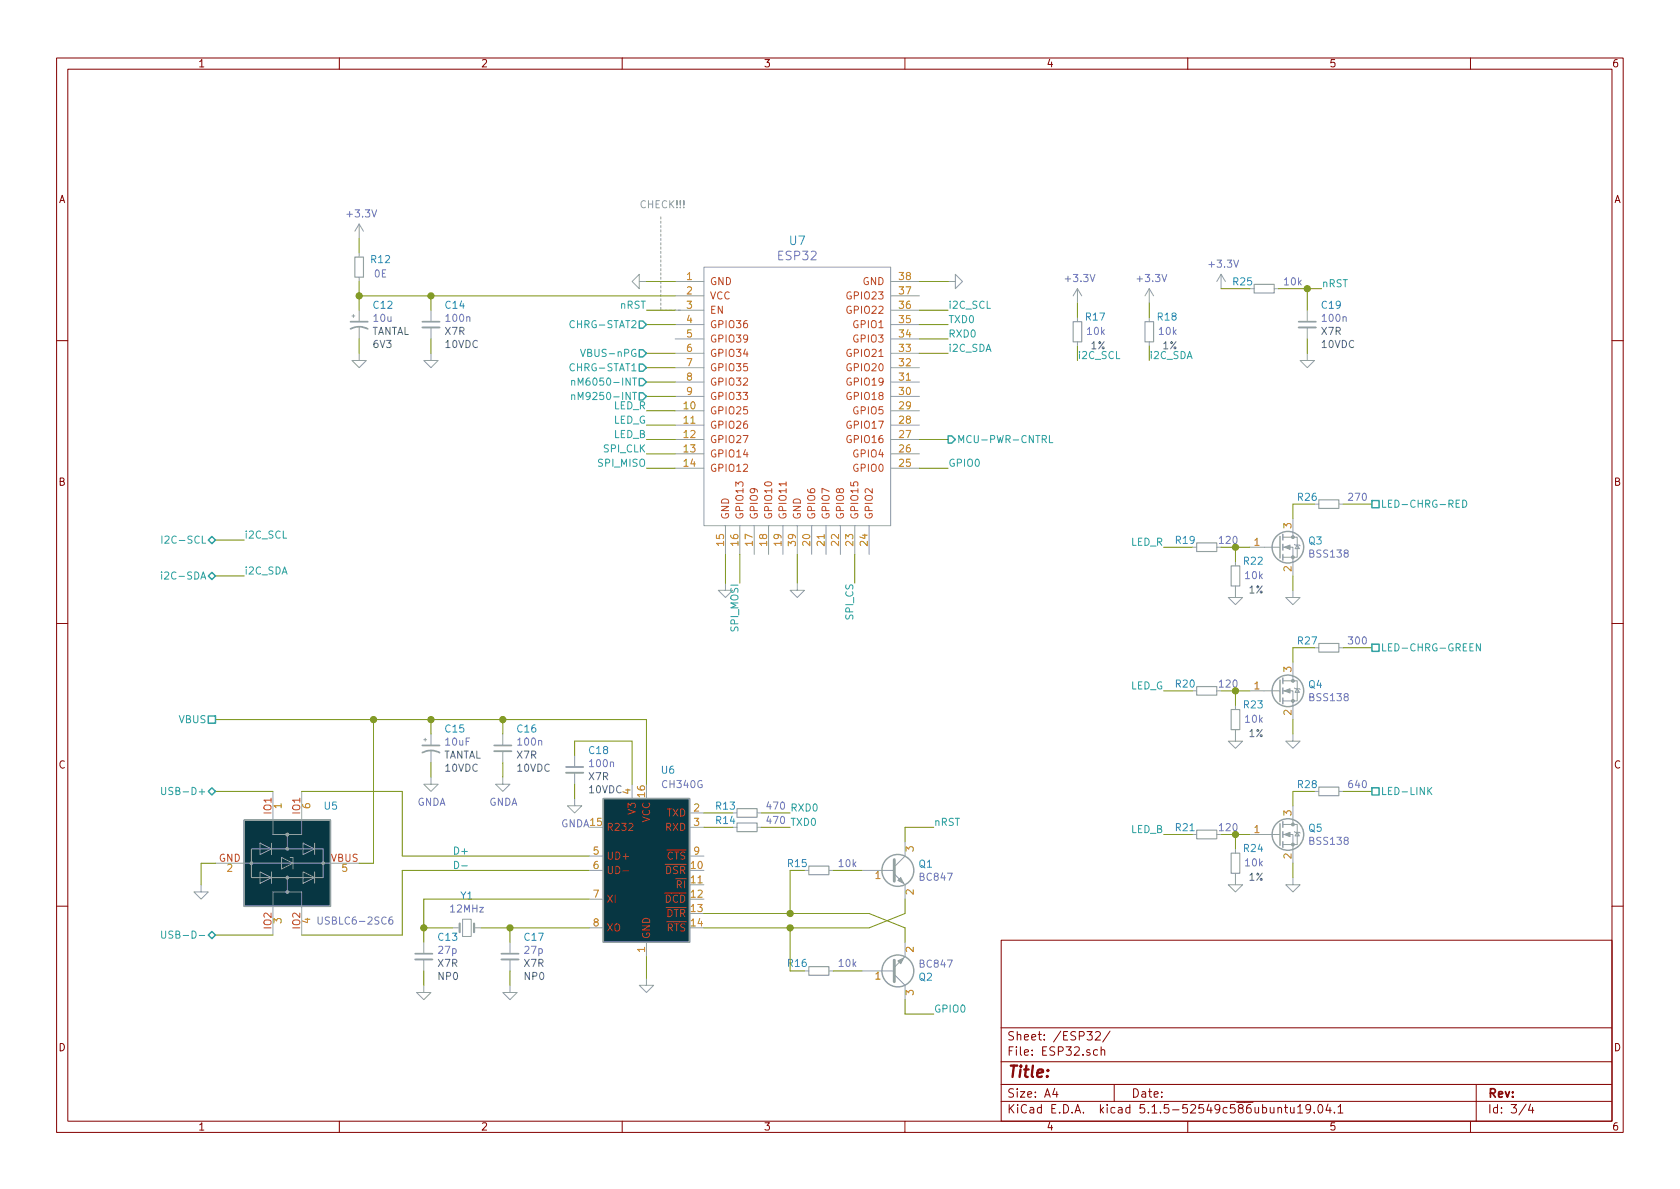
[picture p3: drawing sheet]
<svg xmlns="http://www.w3.org/2000/svg" width="297mm" height="210mm" viewBox="0 0 297 210" stroke-linecap="round" stroke-linejoin="round" font-family="sans-serif">
<g fill="none" stroke="#840000" stroke-width=".18">
<path d="M10 10.3h277v189.9h-277zM12 12.2h273v186.1h-273zM60 10.3v1.9M110 10.3v1.9M160 10.3v1.9M210 10.3v1.9M260 10.3v1.9M10 60.2h2M285 60.2h2M10 110.3h2M285 110.3h2M10 160.2h2"/>
<path d="M177 166.3h108v32h-108zM285 160.2h2M60 198.3v1.9M110 198.3v1.9M160 198.3v1.9M177 194.8h108M177 191.8h108M177 187.8h108M177 181.8h108M186.5 192.5l-.4 1h1M186.8 193v1M192.2 182.4h.9l-.5 .6 .5 .1v.7l-.3 .1-.6-.1"/>
<path d="M193.7 182.6l.2-.2h.4l.2 .2 .1 .2-1 1.1h1M194.1 185.7l-.5-.1-.3 .3 .2 .6h.6M194.7 185.7l.2-.1 .4 .1v.9M194.7 185.1v1.5M196.3 182.3l-1.3 2M197 191.8v3M210 198.3v1.9M226 196l.2-.2 .3 .1 .1 .9M227.1 195.8h.6M227.3 195.3v1.3l.4 .2M228.2 195.8v.9l.4 .1 .2-.1M228.8 195.8v1"/>
<path d="M229.4 195.8l.5-.5v1.5M229.4 196.8h.9M231.7 196l-.1 .2a.48 .48 0 0 1-.7-.1v-.6a.48 .48 0 0 1 .7-.1v.1a1.19 1.19 0 0 1-.2 1.2l-.4 .1M232.4 196.7v.1M233.1 195.5l.3-.2a.8 .8 0 0 1 .5 .8 .8 .8 0 0 1-.5 .7l-.3-.1-.1-.4zM234.8 195.2l-.4 1.1h1M235.2 195.8v1M235.9 196.7v.1M236.6 195.8l.4-.5v1.5M236.6 196.8h.8M260 198.3v1.9M261 191.8v6.5"/>
<path d="M269.8 195.2l-1.2 2M270.6 195.2l-.3 1.1h.9M271 195.8v1"/>
</g>
<g fill="none" stroke="#93a1a1" stroke-width=".18">
<path d="M63.5 39.6l-.8 1.3M63.5 39.6v2.6M63.5 39.6l.8 1.3M62.2 55.9h.5M62.5 55.6v.5M63.5 44.7v.8M63.5 49v.8M63.5 54.9v2M63.5 57.9v2M76.2 54.9v2M76.2 57.9v2M113 49.8v-1.3l-1.2 1.3 1.2 1.2v-1.2h1.3"/>
<path d="M119.4 49.8h5.1M119.4 52.3h5.1M119.4 54.9h5.1M119.4 57.4h5.1M119.4 59.9h5.1M124.5 47.2h33v45.8h-33zM157.5 49.8h5.1M157.5 52.3h5.1M157.5 54.9h5.1M157.5 57.4h5.1M157.5 59.9h5.1M167.6 49.8h1.3v-1.3l1.3 1.3-1.3 1.2v-1.2"/>
<path d="M190.5 51l-.8 1.3M190.5 51v2.6M190.5 56.1v.8M190.5 51l.8 1.3M203.2 51l-.8 1.3M203.2 51v2.6M203.2 56.1v.8M203.2 51l.8 1.3M215.9 48.5l-.8 1.3M215.9 48.5v2.5M215.9 48.5l.8 1.3M225.3 51h.8"/>
<path d="M231.1 54.9v2M231.1 57.9v2M63.5 62.5v1.2h1.3l-1.3 1.3-1.3-1.3h1.3M76.2 62.5v1.2h1.3l-1.3 1.3-1.3-1.3h1.3M119.4 62.5h5.1M119.4 65h5.1M119.4 67.6h5.1M119.4 70.1h5.1M119.4 72.6h5.1M119.4 75.2h5.1M119.4 77.7h5.1M157.5 62.5h5.1"/>
<path d="M157.5 65h5.1M157.5 67.6h5.1M157.5 70.1h5.1M157.5 72.6h5.1M157.5 75.2h5.1M157.5 77.7h5.1M190.5 60.4v.8M203.2 60.4v.8M231.1 62.5v1.2h1.3l-1.3 1.3-1.2-1.3h1.2M119.4 80.3h5.1M119.4 82.8h5.1M128.3 93v5"/>
<path d="M130.8 93v5M133.3 93v5M135.9 93v5M138.4 93v5M141 93v5M143.5 93v5M146 93v5M148.6 93v5M151.1 93v5M153.7 93v5M157.5 80.3h5.1M157.5 82.8h5.1"/>
<path d="M215.1 96.8h.8M218.4 99.3v.8M221 96.8h5.3M226.8 96.8h1.8v5M226.8 95h2.6v3.5h-2.6M228.6 91.7v3.3M228.9 96.3l.1 .1h.7l.2 .1M229.4 96.4l.3 .6h-.7zM236.7 89.1h.8M128.3 103.1v1.3h1.2l-1.2 1.3-1.3-1.3h1.3M141 103.1v1.3h1.2l-1.2 1.3-1.3-1.3h1.3M218.4 103.6v2.1h1.3l-1.3 1.2-1.2-1.2h1.2"/>
<path d="M228.6 104.4v1.3h1.3l-1.3 1.2-1.3-1.2h1.3M228.6 117.1v3.3M236.7 114.5h.8M48.3 139.9v7.7h2.5M53.3 139.9v7.7h-2.5v2.5M74.9 130.8h.5M75.2 130.6v.5M76.2 137.4v1.3h1.3l-1.3 1.2-1.3-1.2h1.3M76.2 129.8v2M76.2 132.8v2.1M88.9 137.4v1.3h1.3l-1.3 1.2-1.3-1.2h1.3M88.9 129.8v2"/>
<path d="M88.9 132.8v2.1M101.6 133.6v2M101.6 136.6v2.1M111.8 138.7v2.5M215.1 122.2h.8M218.4 129v2.1h1.3l-1.3 1.2-1.2-1.2h1.2M218.4 124.7v.8M221 122.2h5.3M226.8 122.2h1.8v5M226.8 120.4h2.6v3.5h-2.6M228.6 129.8v1.3h1.3l-1.3 1.2-1.3-1.2h1.3M228.9 121.7l.1 .1h.7l.2 .1"/>
<path d="M229.4 121.8l.3 .6h-.7zM236.7 139.9h.8M35.6 156.5v1.2h1.2l-1.2 1.3-1.3-1.3h1.3M38.1 152.6h25.4M44.4 150.1h12.7v5.1h-12.7zM46 149.1l2 1-2 1zM46 154.2l2 1-2 1zM48 149.1v2M48 154.2v2M49.8 151.6l2 1-2 1.1zM50.8 155.2v2.5h2.5v7.6M50.8 157.7h-2.5v7.6"/>
<path d="M51.3 151.6h.5v2.1M53.6 149.1l2 1-2 1zM53.6 154.2l2 1-2 1zM55.6 149.1v2M55.6 154.2v2M101.6 141.2v1.3h1.3l-1.3 1.3-1.3-1.3h1.3M104.1 151.4h2.6M104.1 153.9h2.6M104.1 159h2.6M121.9 146.3h2.6M121.9 143.8h2.6M121.9 151.4h2.6"/>
<path d="M133.9 146.3h.7M133.9 143.8h.7M146.6 153.9h.7M152.4 153.9h5.7M158.1 154.6l1.9 1.9v2.5M160 148.8v2.6l-1.9 1.9M210.8 147.6h.8M215.1 147.6h.8M218.4 154.4v2.1h1.3l-1.3 1.2-1.2-1.2h1.2M218.4 150.1v.8M221 147.6h5.3M226.8 147.6h1.8v5"/>
<path d="M226.8 145.8h2.6v3.5h-2.6M228.6 155.2v1.3h1.3l-1.3 1.2-1.3-1.2h1.3M228.6 142.5v3.3M228.9 147.1l.1 .1h.7l.2 .1M229.4 147.2l.3 .6h-.7zM74.9 174.2v1.3h1.3l-1.3 1.3-1.2-1.3h1.2M74.9 166.6v2.1M74.9 169.7v2M80 164.1h1.3M81.8 162.6h1.5v3h-1.5zM83.8 164.1h1.3M90.2 174.2v1.3h1.2l-1.2 1.3-1.3-1.3h1.3"/>
<path d="M90.2 166.6v2.1M90.2 169.7v2M104.1 164.1h2.6M114.3 173v1.2h1.3l-1.3 1.3-1.3-1.3h1.3M114.3 166.6v2.6M142.2 171.7h.8M146.6 171.7h.7M152.4 171.7h5.7M158.1 172.3l1.9 1.9v2.6M160 166.6v2.6l-1.9 1.9"/>
</g>
<path d="M74.7 57.9h3M229.6 57.9h3.1M87.4 132.8h3M100.1 136.6h3M73.4 169.7h3.1M88.6 169.7h3.1" fill="none" stroke="#93a1a1" stroke-width=".33"/>
<path d="M62 58.2a3.2 3.2 0 0 1 3 0M62 56.9h3M74.7 56.9h3M229.6 56.9h3.1M74.7 133.1a3.2 3.2 0 0 1 3 0M74.7 131.8h3M87.4 131.8h3M100.1 135.6h3M73.4 168.7h3.1M88.6 168.7h3.1" fill="none" stroke="#93a1a1" stroke-width=".3"/>
<path d="M81.3 163.3v1.5M83.8 163.3v1.5" fill="none" stroke="#93a1a1" stroke-width=".38"/>
<g fill="none" stroke="#93a1a1" stroke-width=".2">
<path d="M62.7 45.5h1.6v3.5h-1.6zM189.7 56.9h1.6v3.5h-1.6zM202.4 56.9h1.6v3.5h-1.6zM221.7 50.3h3.6v1.5h-3.6zM211.6 96h3.5v1.5h-3.5zM233.2 88.4h3.5v1.5h-3.5zM217.7 100.1h1.5v3.5h-1.5zM233.2 113.8h3.5v1.5h-3.5zM211.6 121.4h3.5v1.5h-3.5zM217.7 125.5h1.5v3.5h-1.5zM233.2 139.2h3.5v1.5h-3.5zM130.3 145.5h3.6v1.6h-3.6z"/>
<path d="M130.3 143h3.6v1.5h-3.6zM143 153.2h3.6v1.5h-3.6zM211.6 146.8h3.5v1.5h-3.5zM217.7 150.9h1.5v3.5h-1.5zM143 170.9h3.6v1.6h-3.6z"/>
</g>
<g fill="#073642" stroke="#073642" stroke-width=".18">
<path d="M43.2 145h15.2v15.3h-15.2z"/>
<path d="M106.7 141.2h15.2v25.4h-15.2z"/>
</g>
<g fill="none" stroke="#93a1a1" stroke-width=".25">
<path d="M226.3 94.9v3.8M226.8 94.5v1M226.8 96.3v1M226.8 98v1.1M226.8 119.9v1M226.3 120.3v3.8M226.8 121.7v1M226.8 123.4v1.1M43.2 145h15.2v15.3h-15.2zM106.7 141.2h15.2v25.4h-15.2zM226.3 145.7v3.8M226.8 145.3v1"/>
<path d="M226.8 147.1v1M226.8 148.8v1.1"/>
<circle cx="227.7" cy="96.8" r="2.79"/>
<circle cx="227.7" cy="122.2" r="2.79"/>
<circle cx="158.7" cy="153.9" r="2.82"/>
<circle cx="227.7" cy="147.6" r="2.79"/>
<circle cx="158.7" cy="171.7" r="2.82"/>
</g>
<g fill="#93a1a1" stroke="#93a1a1" stroke-width=".18">
<path d="M227.1 96.8l1-.4v.7z"/>
<path d="M227.1 122.2l1-.4v.7z"/>
<path d="M227.1 147.6l1-.4v.7z"/>
<path d="M158.7 169.9l1.1-.5-.5 1z"/>
<path d="M158.7 155.7l.6-.5 .5 1z"/>
<circle cx="50.8" cy="147.6" r=".25"/>
<circle cx="50.8" cy="150.1" r=".25"/>
<circle cx="44.4" cy="152.6" r=".25"/>
<circle cx="57.1" cy="152.6" r=".25"/>
<circle cx="50.8" cy="155.2" r=".25"/>
<circle cx="50.8" cy="157.7" r=".25"/>
<circle cx="228.6" cy="98.5" r=".25"/>
<circle cx="228.6" cy="95" r=".25"/>
<circle cx="228.6" cy="123.9" r=".25"/>
<circle cx="228.6" cy="120.4" r=".25"/>
<circle cx="228.6" cy="149.3" r=".25"/>
<circle cx="228.6" cy="145.8" r=".25"/>
</g>
<path d="M56.2 162.1v1.1l.3 .2h.3l.2-.2v-1.1M69.4 162.1l-.4 .1a.87 .87 0 0 0 0 1.2l.4-.1v-.5l-.4-.2-.2 .3" fill="none" stroke="#6c71c4" stroke-width=".18"/>
<path d="M139 85.2v.7M110.2 154h.9" fill="none" stroke="#cb4b16" stroke-width=".18"/>
<path d="M158.1 152v3.8M158.1 169.8v3.8" fill="none" stroke="#93a1a1" stroke-width=".51"/>
<path d="M116.8 38.3v16.6M116.8 54.9h3.8" fill="none" stroke="#93a1a1" stroke-width=".18" stroke-dasharray=".4 .4"/>
<g fill="none" stroke="#859900" stroke-width=".18">
<path d="M63.5 52.3h55.9M63.5 42.2v2.5M63.5 49.8v5.1M63.5 59.9v2.6M76.2 52.3v2.6M76.2 59.9v2.6M114.3 57.4h5.1M114.3 54.9h5.1M114.3 49.8h5.1M162.6 57.4h5M162.6 59.9h5M162.6 54.9h5"/>
<path d="M162.6 49.8h5M190.5 53.6v2.5M203.2 53.6v2.5M215.9 51h5.1M226.1 51h7.6M231.1 51v3.9M231.1 59.9v2.6M114.3 62.5h5.1M114.3 77.7h5.1M114.3 65h5.1M114.3 67.6h5.1M114.3 70.1h5.1"/>
<path d="M114.3 72.6h5.1M114.3 75.2h5.1M162.6 62.5h5M162.6 77.7h5M190.5 61.2v2.5M203.2 61.2v2.5M38.1 95.5h5.1M114.3 82.8h5.1M114.3 80.3h5.1M128.3 98v5.1M130.8 98v5.1M141 98v5.1"/>
<path d="M151.1 98v5.1M162.6 82.8h5M205.7 96.8h5.1M221 96.8h-2.6v2.5M232.4 89.1h-3.8v2.6M237.5 89.1h5.1M38.1 101.8h5.1M228.6 101.8v2.6M232.4 114.5h-3.8v2.6M237.5 114.5h5.1M38.1 139.9h10.2M38.1 127.2h76.2v11.5"/>
<path d="M53.3 139.9h17.8v11.5h33M66 127.2v25.4h-2.5M76.2 127.2v2.6M76.2 134.9v2.5M88.9 127.2v2.6M88.9 134.9v2.5M101.6 133.6v-2.5h10.2v7.6M101.6 138.7v2.5M205.7 122.2h5.1M221 122.2h-2.6v2.5M228.6 127.2v2.6M232.4 139.9h-3.8v2.6"/>
<path d="M237.5 139.9h5.1M38.1 152.6h-2.5v3.9M104.1 153.9h-33v11.4h-17.8M104.1 159h-29.2v7.6M124.5 143.8h5M124.5 146.3h5M134.6 143.8h5.1M134.6 146.3h5.1M139.7 153.9v7.6M147.3 153.9h5.1M160 159v2.5l-6.3 2.6h-29.2M165.1 146.3h-5.1v2.5"/>
<path d="M205.7 147.6h5.1M221 147.6h-2.6v2.5M228.6 152.6v2.6M38.1 165.3h10.2M74.9 171.7v2.5M74.9 164.1h5.1M85.1 164.1h19M90.2 164.1v2.5M90.2 171.7v2.5M114.3 169.2v3.8M124.5 161.5h29.2l6.3 2.6v2.5M139.7 164.1v7.6h2.5"/>
<path d="M147.3 171.7h5.1M160 176.8v2.5h5.1"/>
</g>
<g fill="none" stroke="#2aa198" stroke-width=".18">
<path d="M101.5 56.8a.6 .6 0 0 0-.8 .4 .6 .6 0 0 0 .6 .8l.2-.2M101.1 67.4l.2-.1h.2l.1 .8M101.1 69.9l.2-.1 .2 .1 .1 .8M101.1 67.3v.8M101.1 69.8v.9M101.5 64.4a.6 .6 0 0 0-.8 .5 .6 .6 0 0 0 .6 .7l.2-.1M102.2 68.1v-1.3l.4 1 .5-1v1.3M102.2 70.7v-1.3l.4 .9 .5-.9v1.3M102.6 61.8l.5 1.2 .4-1.2M184.3 77.7l.7-.1v-.5l-.7-.1v1.3M184.6 77.7l.4 .6M185.5 77v1.3h.7"/>
<path d="M28.6 94.8v1.3M29.2 94.9l.4-.1 .2 .1 .1 .2-.1 .2-.7 .8h.8M258.6 88.4a.64 .64 0 0 1 .7 .7 .64 .64 0 0 1-.7 .6zM28.6 101.1v.2M28.6 101.6v.8M261.7 113.8v1.3l-.7-1.3v1.3M28.6 139.2v1.1l.2 .2h.3l.2-.2v-1.1M252.6 139.8l.6 .7M253.2 139.2l-.7 .8M80.4 152.3a.64 .64 0 0 1 .7 .7 .64 .64 0 0 1-.7 .6zM81.6 153.1h1M28.6 164.6v1.1l.2 .2h.3l.2-.2v-1.1"/>
<path d="M30.6 164.7l-.5-.1-.2 .2v.4l.6 .2 .1 .3-.3 .2h-.5"/>
</g>
<g fill="none" stroke="#2aa198" stroke-width=".25">
<path d="M113 56.8h.7l.6 .6-.6 .6h-.7zM113 66.9h.7l.6 .7-.6 .6h-.7zM113 69.5h.7l.6 .6-.6 .6h-.7zM113 64.4h.7l.6 .6-.6 .7h-.7zM113 61.8h.7l.6 .7-.6 .6h-.7zM167.6 77.1h.7l.6 .6-.6 .7h-.7zM36.8 95.5l.7-.6 .6 .6-.6 .6zM242.6 88.5h1.2v1.3h-1.2zM36.8 101.8l.7-.6 .6 .6-.6 .7zM242.6 113.9h1.2v1.3h-1.2zM36.8 139.9l.7-.6 .6 .6-.6 .7zM36.8 126.6h1.3v1.3h-1.3z"/>
<path d="M242.6 139.3h1.2v1.3h-1.2zM37.5 164.7l.6 .6-.6 .7-.7-.7z"/>
</g>
<g fill="#859900" stroke="#859900" stroke-width=".25">
<circle cx="74.9" cy="164.1" r=".51"/>
<circle cx="76.2" cy="52.3" r=".51"/>
<circle cx="76.2" cy="127.2" r=".51"/>
<circle cx="218.4" cy="96.8" r=".51"/>
<circle cx="90.2" cy="164.1" r=".51"/>
<circle cx="218.4" cy="147.6" r=".51"/>
<circle cx="218.4" cy="122.2" r=".51"/>
<circle cx="139.7" cy="161.5" r=".51"/>
<circle cx="66" cy="127.2" r=".51"/>
<circle cx="88.9" cy="127.2" r=".51"/>
<circle cx="139.7" cy="164.1" r=".51"/>
<circle cx="63.5" cy="52.3" r=".51"/>
<circle cx="231.1" cy="51" r=".51"/>
</g>
<text font-size="2.8" fill="#840000" x="178" y="190.5">Title:</text>
<text font-size="2.1" fill="#6c71c4" x="137.7" y="46">ESP32</text>
<text font-size="2.1" fill="#268bd2" x="139.6" y="43.3">U7</text>
<g font-size="2.1" fill="#840000">
<text x="178" y="184">Sheet: /ESP32/</text>
<text x="178" y="186.7">File: ESP32.sch</text>
<text x="178" y="196.9">KiCad E.D.A. kicad 5.1.5-52549c586ubuntu19.04.1</text>
<text x="178" y="194.1">Size: A4</text>
<text x="200" y="194.1">Date:</text>
<text x="263" y="194.1">Rev:</text>
<text x="263" y="196.9">Id: 3/4</text>
</g>
<g font-size="1.8" fill="#840000">
<text x="35" y="11.9">1</text>
<text x="85" y="11.9">2</text>
<text x="135" y="11.9">3</text>
<text x="185" y="11.9">4</text>
<text x="235" y="11.9">5</text>
<text x="285" y="11.9">6</text>
<text x="10.4" y="35.9">A</text>
<text x="285.4" y="35.9">A</text>
<text x="10.4" y="85.9">B</text>
<text x="285.4" y="85.9">B</text>
<text x="10.4" y="135.9">C</text>
<text x="285.4" y="135.9">C</text>
<text x="10.4" y="185.9">D</text>
<text x="285.4" y="185.9">D</text>
<text x="35" y="199.9">1</text>
<text x="85" y="199.9">2</text>
<text x="135" y="199.9">3</text>
<text x="185" y="199.9">4</text>
<text x="235" y="199.9">5</text>
<text x="285" y="199.9">6</text>
</g>
<g font-size="1.8" fill="#6c71c4">
<text x="61.5" y="38.4">+3.3V</text>
<text x="213.9" y="47.3">+3.3V</text>
<text x="66.2" y="49.1">0E</text>
<text x="188.5" y="49.9">+3.3V</text>
<text x="201.2" y="49.9">+3.3V</text>
<text x="227.1" y="50.5">10k</text>
<text x="66.1" y="56.9">10u</text>
<text x="79" y="56.9">100n</text>
<text x="192.3" y="59.2">10k</text>
<text x="205" y="59.2">10k</text>
<text x="233.9" y="56.9">100n</text>
<text x="238.6" y="88.6">270</text>
<text x="231.7" y="98.6">BSS138</text>
<text x="220.2" y="102.4">10k</text>
<text x="238.6" y="114">300</text>
<text x="231.7" y="124">BSS138</text>
<text x="78.8" y="131.8">10uF</text>
<text x="91.7" y="131.8">100n</text>
<text x="220.2" y="127.8">10k</text>
<text x="104.4" y="135.7">100n</text>
<text x="73.7" y="142.5">GNDA</text>
<text x="86.4" y="142.5">GNDA</text>
<text x="117.2" y="139.4">CH340G</text>
<text x="238.6" y="139.4">640</text>
<text x="231.7" y="149.4">BSS138</text>
<text x="148.4" y="153.3">10k</text>
<text x="162.7" y="155.7">BC847</text>
<text x="220.2" y="153.2">10k</text>
<text x="79.8" y="161.4">12MHz</text>
<text x="56.8" y="163.5">USBLC6-2SC6</text>
<text x="77.6" y="168.7">27p</text>
<text x="92.8" y="168.7">27p</text>
<text x="148.4" y="171">10k</text>
<text x="162.7" y="171.1">BC847</text>
</g>
<text font-size="1.8" fill="#93a1a1" x="113" y="36.8">CHECK!!!</text>
<g font-size="1.8" fill="#268bd2">
<text x="65.7" y="46.5">R12</text>
<text x="218.1" y="50.5">R25</text>
<text x="66.1" y="54.6">C12</text>
<text x="78.8" y="54.6">C14</text>
<text x="192" y="56.7">R17</text>
<text x="204.7" y="56.7">R18</text>
<text x="233.8" y="54.6">C19</text>
<text x="229.5" y="88.6">R26</text>
<text x="207.9" y="96.2">R19</text>
<text x="220" y="99.9">R22</text>
<text x="231.4" y="96.3">Q3</text>
<text x="229.5" y="114">R27</text>
<text x="207.9" y="121.6">R20</text>
<text x="220" y="125.3">R23</text>
<text x="231.4" y="121.7">Q4</text>
<text x="78.8" y="129.5">C15</text>
<text x="91.5" y="129.5">C16</text>
<text x="104.2" y="133.3">C18</text>
<text x="117" y="136.8">U6</text>
<text x="57.4" y="143.2">U5</text>
<text x="126.6" y="143.2">R13</text>
<text x="229.5" y="139.4">R28</text>
<text x="126.6" y="145.7">R14</text>
<text x="207.9" y="147">R21</text>
<text x="231.4" y="147.1">Q5</text>
<text x="162.5" y="153.4">Q1</text>
<text x="220" y="150.7">R24</text>
<text x="81.5" y="159">Y1</text>
<text x="77.5" y="166.4">C13</text>
<text x="92.8" y="166.4">C17</text>
<text x="139.3" y="171">R16</text>
<text x="162.5" y="173.4">Q2</text>
</g>
<g font-size="1.8" fill="#b58900">
<text x="121.4" y="49.5">1</text>
<text x="121.4" y="52.1">2</text>
<text x="159.1" y="52.1">37</text>
<text x="159.1" y="49.5">38</text>
<text x="121.4" y="54.6">3</text>
<text x="121.4" y="57.1">4</text>
<text x="121.4" y="59.7">5</text>
<text x="159.1" y="59.7">34</text>
<text x="159.1" y="57.1">35</text>
<text x="159.1" y="54.6">36</text>
<text x="121.4" y="62.2">6</text>
<text x="121.4" y="64.8">7</text>
<text x="159.1" y="64.8">32</text>
<text x="159.1" y="62.2">33</text>
<text x="121.4" y="67.3">8</text>
<text x="121.4" y="69.8">9</text>
<text x="159.1" y="69.8">30</text>
<text x="159.1" y="67.3">31</text>
<text x="121" y="72.4">10</text>
<text x="121" y="74.9">11</text>
<text x="121" y="77.5">12</text>
<text x="159.1" y="77.5">27</text>
<text x="159.1" y="74.9">28</text>
<text x="159.1" y="72.4">29</text>
<text x="121" y="80">13</text>
<text x="121" y="82.5">14</text>
<text x="159.1" y="82.5">25</text>
<text x="159.1" y="80">26</text>
<text x="228.3" y="93.4" transform="rotate(-90 228.3 93.4)">3</text>
<text x="128" y="96.5" transform="rotate(-90 128 96.5)">15</text>
<text x="130.6" y="96.5" transform="rotate(-90 130.6 96.5)">16</text>
<text x="133.1" y="96.5" transform="rotate(-90 133.1 96.5)">17</text>
<text x="135.6" y="96.5" transform="rotate(-90 135.6 96.5)">18</text>
<text x="138.2" y="96.5" transform="rotate(-90 138.2 96.5)">19</text>
<text x="140.7" y="96.5" transform="rotate(-90 140.7 96.5)">39</text>
<text x="143.3" y="96.5" transform="rotate(-90 143.3 96.5)">20</text>
<text x="145.8" y="96.5" transform="rotate(-90 145.8 96.5)">21</text>
<text x="148.3" y="96.5" transform="rotate(-90 148.3 96.5)">22</text>
<text x="150.9" y="96.5" transform="rotate(-90 150.9 96.5)">23</text>
<text x="153.4" y="96.5" transform="rotate(-90 153.4 96.5)">24</text>
<text x="221.8" y="96.5">1</text>
<text x="228.3" y="101.1" transform="rotate(-90 228.3 101.1)">2</text>
<text x="228.3" y="118.8" transform="rotate(-90 228.3 118.8)">3</text>
<text x="221.8" y="121.9">1</text>
<text x="228.3" y="126.5" transform="rotate(-90 228.3 126.5)">2</text>
<text x="49.8" y="143" transform="rotate(-90 49.8 143)">1</text>
<text x="54.9" y="143" transform="rotate(-90 54.9 143)">6</text>
<text x="111.5" y="140.4" transform="rotate(-90 111.5 140.4)">4</text>
<text x="114" y="140.9" transform="rotate(-90 114 140.9)">16</text>
<text x="122.7" y="143.5">2</text>
<text x="99.1" y="146.3">GNDA15</text>
<text x="122.7" y="146">3</text>
<text x="221.8" y="147.3">1</text>
<text x="228.3" y="144.2" transform="rotate(-90 228.3 144.2)">3</text>
<text x="40.2" y="154.2">2</text>
<text x="60.5" y="154.2">5</text>
<text x="104.9" y="151.1">5</text>
<text x="104.9" y="153.7">6</text>
<text x="122.2" y="153.7">10</text>
<text x="122.7" y="151.1">9</text>
<text x="154.8" y="155.4">1</text>
<text x="161.5" y="150.6" transform="rotate(-90 161.5 150.6)">3</text>
<text x="228.3" y="151.9" transform="rotate(-90 228.3 151.9)">2</text>
<text x="104.9" y="158.7">7</text>
<text x="122.2" y="156.2">11</text>
<text x="122.2" y="158.7">12</text>
<text x="122.2" y="161.3">13</text>
<text x="161.5" y="158.2" transform="rotate(-90 161.5 158.2)">2</text>
<text x="49.8" y="163.3" transform="rotate(-90 49.8 163.3)">3</text>
<text x="54.9" y="163.3" transform="rotate(-90 54.9 163.3)">4</text>
<text x="104.9" y="163.8">8</text>
<text x="122.2" y="163.8">14</text>
<text x="114" y="168.4" transform="rotate(-90 114 168.4)">1</text>
<text x="154.8" y="173.2">1</text>
<text x="161.5" y="168.4" transform="rotate(-90 161.5 168.4)">2</text>
<text x="161.5" y="176" transform="rotate(-90 161.5 176)">3</text>
</g>
<g font-size="1.8" fill="#cb4b16">
<text x="125.5" y="50.4">GND</text>
<text x="125.5" y="53">VCC</text>
<text x="150.1" y="53">GPIO23</text>
<text x="152.5" y="50.4">GND</text>
<text x="125.5" y="55.5">EN</text>
<text x="125.5" y="58">GPIO36</text>
<text x="150.1" y="55.5">GPIO22</text>
<text x="151.1" y="58">GPIO1</text>
<text x="125.5" y="60.6">GPIO39</text>
<text x="125.5" y="63.1">GPIO34</text>
<text x="125.5" y="65.7">GPIO35</text>
<text x="150.1" y="65.7">GPIO20</text>
<text x="150.1" y="63.1">GPIO21</text>
<text x="151.1" y="60.6">GPIO3</text>
<text x="125.5" y="68.2">GPIO32</text>
<text x="125.5" y="70.7">GPIO33</text>
<text x="150.1" y="70.7">GPIO18</text>
<text x="150.1" y="68.2">GPIO19</text>
<text x="125.5" y="73.3">GPIO25</text>
<text x="125.5" y="75.8">GPIO26</text>
<text x="150.1" y="75.8">GPIO17</text>
<text x="151.1" y="73.3">GPIO5</text>
<text x="125.5" y="78.4">GPIO27</text>
<text x="125.5" y="80.9">GPIO14</text>
<text x="125.5" y="83.4">GPIO12</text>
<text x="150.1" y="78.4">GPIO16</text>
<text x="151.1" y="83.4">GPIO0</text>
<text x="151.1" y="80.9">GPIO4</text>
<text x="128.9" y="91.9" transform="rotate(-90 128.9 91.9)">GND</text>
<text x="131.4" y="91.9" transform="rotate(-90 131.4 91.9)">GPIO13</text>
<text x="134" y="91.9" transform="rotate(-90 134 91.9)">GPIO9</text>
<text x="136.5" y="91.9" transform="rotate(-90 136.5 91.9)">GPIO10</text>
<text x="139.1" y="91.9" transform="rotate(-90 139.1 91.9)">GPIO11</text>
<text x="141.6" y="91.9" transform="rotate(-90 141.6 91.9)">GND</text>
<text x="144.1" y="91.9" transform="rotate(-90 144.1 91.9)">GPIO6</text>
<text x="146.7" y="91.9" transform="rotate(-90 146.7 91.9)">GPIO7</text>
<text x="149.2" y="91.9" transform="rotate(-90 149.2 91.9)">GPIO8</text>
<text x="151.8" y="91.9" transform="rotate(-90 151.8 91.9)">GPIO15</text>
<text x="154.3" y="91.9" transform="rotate(-90 154.3 91.9)">GPIO2</text>
<text x="48" y="143.9" transform="rotate(-90 48 143.9)">IO1</text>
<text x="53.1" y="143.9" transform="rotate(-90 53.1 143.9)">IO1</text>
<text x="112.4" y="143.9" transform="rotate(-90 112.4 143.9)">V3</text>
<text x="107.2" y="146.9">R232</text>
<text x="114.9" y="145.5" transform="rotate(-90 114.9 145.5)">VCC</text>
<text x="117.7" y="146.9">RXD</text>
<text x="117.9" y="144.4">TXD</text>
<text x="38.7" y="152.4">GND</text>
<text x="58.5" y="152.4">VBUS</text>
<text x="107.2" y="152">UD+</text>
<text x="107.2" y="154.6">UD-</text>
<text x="117.7" y="154.6">DSR</text>
<text x="117.9" y="152">CTS</text>
<text x="107.2" y="159.6">XI</text>
<text x="117.6" y="159.6">DCD</text>
<text x="119.6" y="157.1">RI</text>
<text x="48" y="164.2" transform="rotate(-90 48 164.2)">IO2</text>
<text x="53.1" y="164.2" transform="rotate(-90 53.1 164.2)">IO2</text>
<text x="107.2" y="164.7">XO</text>
<text x="114.9" y="166.1" transform="rotate(-90 114.9 166.1)">GND</text>
<text x="117.8" y="162.2">DTR</text>
<text x="117.9" y="164.7">RTS</text>
</g>
<g font-size="1.8" fill="#2aa198">
<text x="233.7" y="50.8">nRST</text>
<text x="101.4" y="58">CHRG-STAT2</text>
<text x="109.7" y="54.6">nRST</text>
<text x="167.6" y="59.7">RXD0</text>
<text x="167.6" y="54.6">i2C_SCL</text>
<text x="167.6" y="57.1">TXD0</text>
<text x="101.4" y="65.7">CHRG-STAT1</text>
<text x="103.6" y="63.1">VBUS-nPG</text>
<text x="167.6" y="62.2">i2C_SDA</text>
<text x="190.5" y="63.5">i2C_SCL</text>
<text x="203.2" y="63.5">i2C_SDA</text>
<text x="102.8" y="68.2">nM6050-INT</text>
<text x="102.8" y="70.7">nM9250-INT</text>
<text x="108.4" y="74.9">LED_G</text>
<text x="108.5" y="77.5">LED_B</text>
<text x="108.5" y="72.4">LED_R</text>
<text x="105.9" y="82.5">SPI_MISO</text>
<text x="106.8" y="80">SPI_CLK</text>
<text x="167.6" y="82.5">GPIO0</text>
<text x="169.2" y="78.4">MCU-PWR-CNTRL</text>
<text x="244.1" y="89.8">LED-CHRG-RED</text>
<text x="43.2" y="95.2">i2C_SCL</text>
<text x="29.7" y="96.1">I2C-SCL</text>
<text x="43.2" y="101.6">i2C_SDA</text>
<text x="199.9" y="96.5">LED_R</text>
<text x="29.5" y="102.5">i2C-SDA</text>
<text x="130.6" y="111.5" transform="rotate(-90 130.6 111.5)">SPI_MOSI</text>
<text x="150.9" y="109.4" transform="rotate(-90 150.9 109.4)">SPI_CS</text>
<text x="244.1" y="115.2">LED-CHRG-GREEN</text>
<text x="199.8" y="121.9">LED_G</text>
<text x="31.7" y="127.9">VBUS</text>
<text x="29.9" y="140.6">USB-D+</text>
<text x="135.7" y="143.2">470 RXD0</text>
<text x="244.1" y="140.6">LED-LINK</text>
<text x="135.7" y="145.7">470 TXD0</text>
<text x="165.1" y="146">nRST</text>
<text x="199.9" y="147.3">LED_B</text>
<text x="80" y="151.1">D+</text>
<text x="30.4" y="166">USB-D-</text>
<text x="165.1" y="179.1">GPIO0</text>
</g>
<g font-size="1.8" fill="#586e75">
<text x="65.6" y="59.2">TANTAL</text>
<text x="78.7" y="59.2">X7R</text>
<text x="233.7" y="59.2">X7R</text>
<text x="66.1" y="61.5">6V3</text>
<text x="78.8" y="61.5">10VDC</text>
<text x="192.9" y="61.8">1%</text>
<text x="205.6" y="61.8">1%</text>
<text x="233.7" y="61.5">10VDC</text>
<text x="220.8" y="104.9">1%</text>
<text x="220.8" y="130.3">1%</text>
<text x="78.3" y="134.2">TANTAL</text>
<text x="78.8" y="136.5">10VDC</text>
<text x="91.4" y="134.2">X7R</text>
<text x="91.5" y="136.5">10VDC</text>
<text x="104.1" y="138">X7R</text>
<text x="104.2" y="140.3">10VDC</text>
<text x="220.8" y="155.7">1%</text>
<text x="77.5" y="171">X7R</text>
<text x="77.5" y="173.3">NP0</text>
<text x="92.7" y="171">X7R</text>
<text x="92.8" y="173.3">NP0</text>
</g>
<g font-size="1.8" fill="#859900">
<text x="215.7" y="96.2">120</text>
<text x="215.7" y="121.6">120</text>
<text x="215.7" y="147">120</text>
<text x="139.3" y="153.3">R15</text>
</g>
</svg>
